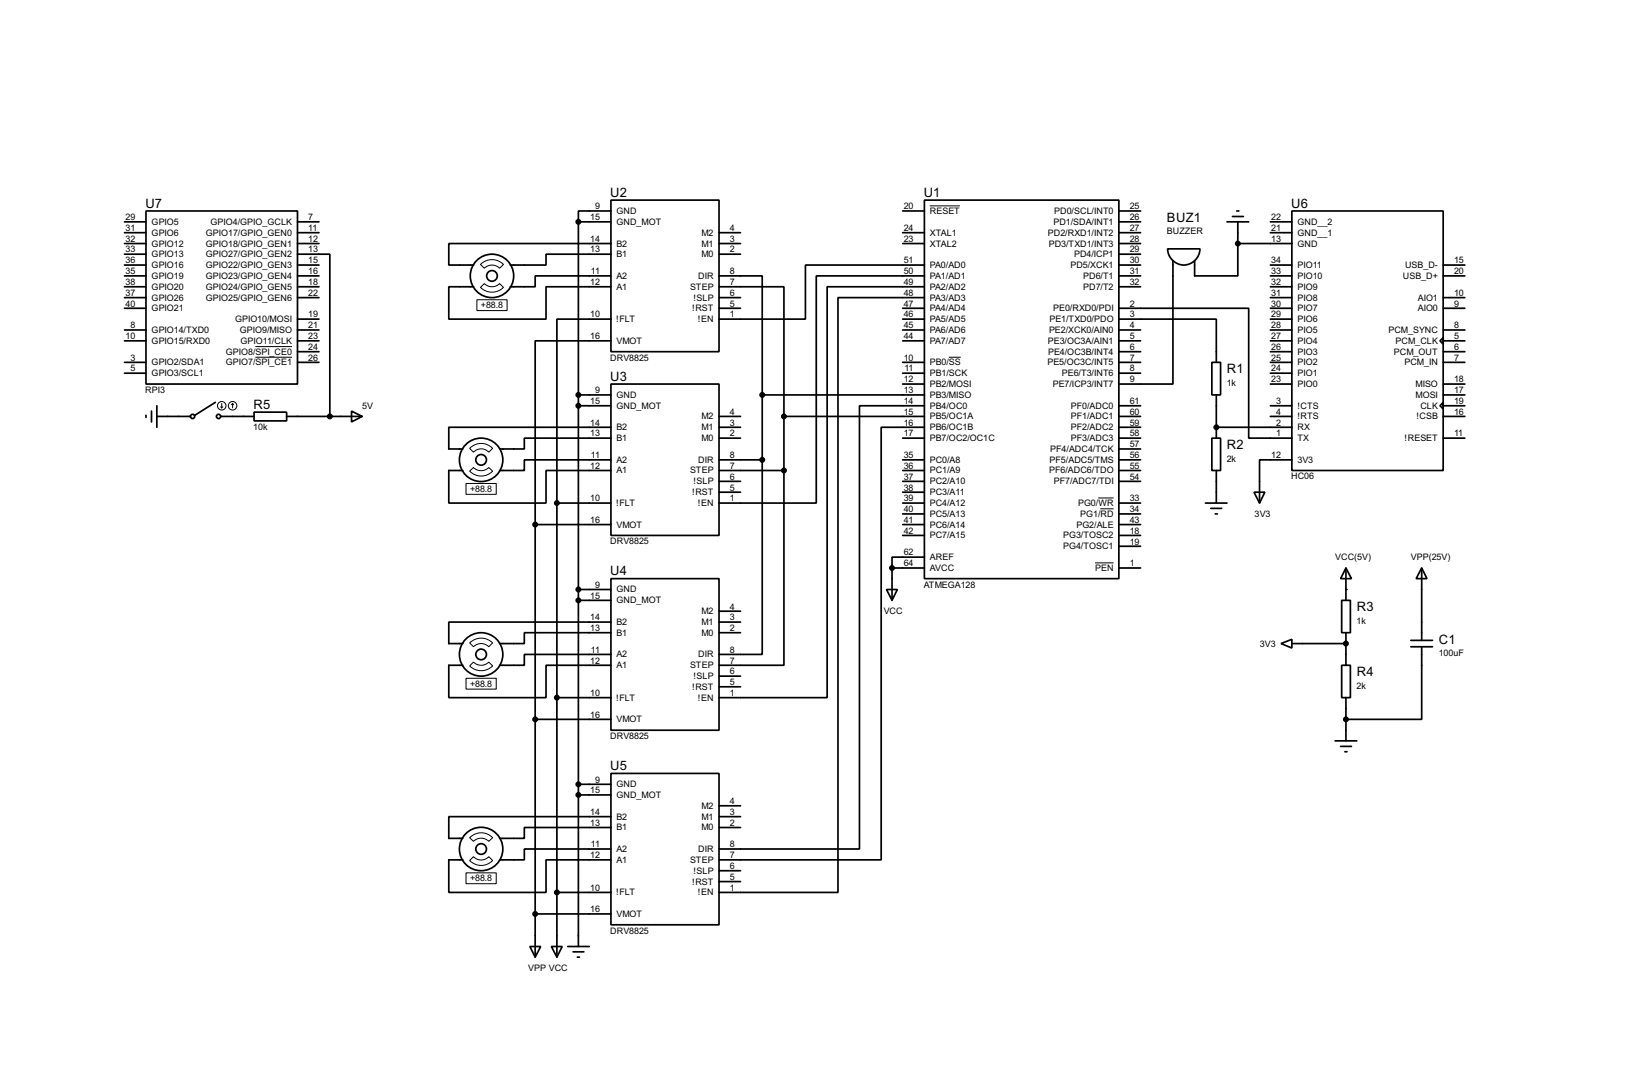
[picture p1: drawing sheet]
<svg xmlns="http://www.w3.org/2000/svg" width="383mm" height="256mm" viewBox="0 0 383 256" stroke-linecap="round" stroke-linejoin="round" font-family="sans-serif">
<g fill="none" stroke="#000" stroke-width=".4">
<path d="M29.3 57.2h5M29.3 52.1h5M29.3 54.7h5M29.3 59.7h5M34.3 49.6h35.6v40.6h-35.6zM69.9 59.7h7.6v38.1M69.9 57.2h5.1M69.9 52.1h5.1M69.9 54.7h5.1M135.9 52.1v170.2M135.9 52.1h7.7M143.6 47h25.4v35.6h-25.4z"/>
<path d="M143.6 57.2h-38.1v5.1h5.8M143.6 59.7h-15.3v2.6h-8.4M143.6 49.6h-7.7v2.5M169 57.2h5M169 54.7h5M169 59.7h5M212.1 57.2h5.1M212.1 49.6h5.1M212.1 54.7h5.1M217.2 47h45.7v88.9h-45.7zM262.9 57.2h5.1M262.9 52.1h5.1"/>
<path d="M262.9 49.6h5.1M262.9 54.7h5.1M262.9 59.7h5.1M274.4 58.5h7.6a3.8 3.8 0 0 1-3.8 3.8 3.8 3.8 0 0 1-3.8-3.8zM288.3 52.1h5.1M289.6 50.9h2.6M290.6 49.6h.5M290.9 57.2v7.6h-10.2v-3.5M290.9 57.2h12.7M290.9 52.1v5.1M298.5 52.1h5.1M298.5 54.7h5.1"/>
<path d="M303.6 49.6h35.5v60.9h-35.5zM29.3 72.4h5M29.3 77.5h5M29.3 62.3h5M29.3 64.8h5M29.3 67.4h5M29.3 69.9h5M69.9 75h5.1M69.9 77.5h5.1M69.9 62.3h5.1M69.9 64.8h5.1M69.9 67.4h5.1"/>
<path d="M69.9 69.9h5.1M111.3 67.4h-5.8v7.6h22.8v-7.6h15.3M143.6 64.8h-17.8v2.6h-5.9M143.6 75h-12.7v43.2M169 64.8h10.1v28M169 67.4h15.2v30.4M169 72.4h5M169 69.9h5M212.1 72.4h5.1M212.1 75h5.1M212.1 77.5h5.1M217.2 62.3h-27.9v12.7h-20.3"/>
<path d="M217.2 64.8h-25.4v53.4h-22.8M217.2 67.4h-22.8v96.5h-25.4M217.2 69.9h-20.3v139.7h-27.9M262.9 72.4h30.5v30.5h10.2M262.9 75h22.9v10.1M262.9 77.5h5.1M262.9 62.3h5.1M262.9 64.8h5.1M262.9 67.4h5.1M275.6 61.3v28.9h-12.7M298.5 72.4h5.1M298.5 75h5.1"/>
<path d="M298.5 77.5h5.1M298.5 62.3h5.1M298.5 64.8h5.1M298.5 67.4h5.1M298.5 69.9h5.1M339.1 72.4h5.1M339.1 77.5h5.1M339.1 62.3h5.1M339.1 64.8h5.1M339.1 69.9h5.1M29.3 80.1h5M29.3 85.1h5"/>
<path d="M29.3 87.7h5M34.3 97.6v.5M35.6 96.6v2.5M36.9 97.8h7.9M36.9 95.3v5.1M50.6 94.5l-4.8 3.1M51.9 97.8h7.8M59.7 96.8h7.7v2.1h-7.7zM67.4 97.8h17.7M69.9 80.1h5.1M69.9 82.6h5.1M69.9 85.1h5.1"/>
<path d="M82.6 96.6l2.5 1.2-2.5 1.3zM135.9 92.8h7.7M135.9 95.3h7.7M143.6 90.2h25.4v35.6h-25.4zM143.6 80.1h-17.8v43.1M169 97.8h5M179.1 92.8h38.1M179.1 92.8v15.2M184.2 97.8h33M184.2 97.8v12.7M212.1 80.1h5.1M212.1 85.1h5.1"/>
<path d="M212.1 87.7h5.1M212.1 90.2h5.1M217.2 95.3h-15.2v104.1h-33M262.9 97.8h5.1M262.9 95.3h5.1M262.9 80.1h5.1M262.9 82.6h5.1M262.9 85.1h5.1M262.9 87.7h5.1M284.8 85.1h2v7.7h-2zM285.8 92.8v10.1M298.5 97.8h5.1"/>
<path d="M298.5 95.3h5.1M298.5 80.1h5.1M298.5 82.6h5.1M298.5 85.1h5.1M298.5 87.7h5.1M298.5 90.2h5.1M338.4 80.1l.7-.8v1.5zM339.1 94.5v1.6l-.7-.8zM339.1 97.8h5.1M339.1 92.8h5.1M339.1 95.3h5.1M339.1 80.1h5.1"/>
<path d="M339.1 82.6h5.1M339.1 85.1h5.1M339.1 90.2h5.1M108.8 110.5h-3.3v7.7h22.8v-7.7h15.3M130.9 118.2v106.6M130.9 118.2h12.7M143.6 100.4h-38.1v5.1h3.3M143.6 102.9h-20.4v2.6h-5.8M143.6 108h-20.4v2.5h-5.8M169 100.4h5M169 108h10.1M169 110.5h15.2"/>
<path d="M169 102.9h5M169 113.1h5M169 115.6h5M179.1 108v45.7h-10.1M184.2 110.5v45.8h-15.2M212.1 108h5.1M212.1 110.5h5.1M212.1 118.2h5.1M212.1 102.9h5.1M212.1 113.1h5.1M212.1 115.6h5.1M217.2 100.4h-10.1v101.6h-38.1"/>
<path d="M262.9 100.4h5.1M262.9 108h5.1M262.9 110.5h5.1M262.9 118.2h5.1M262.9 102.9h5.1M262.9 113.1h5.1M262.9 105.5h5.1M283.3 118.2h5M284.5 119.4h2.6M284.8 102.9h2v7.6h-2zM285.8 110.5v7.7M285.8 100.4h17.8"/>
<path d="M294.7 115.6h2.5l-1.2 2.6zM303.6 108h-7.6v10.2M339.1 102.9h5.1M125.8 123.2v101.6M125.8 123.2h17.8M135.9 138.5h7.7M143.6 135.9h25.4v35.6h-25.4zM208.3 138.5h2.6l-1.3 2.5zM209.6 133.4v7.6M209.6 133.4h7.6M212.1 123.2h5.1M212.1 125.8h5.1"/>
<path d="M212.1 120.7h5.1M217.2 130.9h-7.6v2.5M262.9 123.2h5.1M262.9 133.4h5.1M262.9 125.8h5.1M262.9 128.3h5.1M262.9 120.7h5.1M285.6 120.7h.5M316.3 133.4l1.3 2.5h-2.6zM316.3 133.4v7.6M334.1 133.4l1.2 2.5h-2.5zM334.1 133.4v17"/>
<path d="M108.8 156.3h-3.3v7.6h22.8v-7.6h15.3M135.9 141h7.7M143.6 146.1h-38.1v5.1h3.3M143.6 148.6h-20.4v2.6h-5.8M143.6 153.7h-20.4v2.6h-5.8M169 158.8h5M169 148.6h5M169 146.1h5M169 143.6h5M301 151.2l2.6-1v2zM303.6 151.2h12.7M315.3 141h2v7.6h-2z"/>
<path d="M315.3 156.3h2v7.6h-2zM316.3 148.6v7.7M331.5 150.4h5.1M331.5 151.9h5.1M334.1 151.9v17.1h-17.8M125.8 169h17.8M130.9 163.9h12.7M169 161.3h5M313.7 174h5.1M315 175.3h2.6M316 176.6h.5M316.3 163.9v10.1"/>
<path d="M135.9 184.2h7.7M135.9 186.7h7.7M143.6 181.7h25.4v35.5h-25.4zM143.6 191.8h-38.1v5.1h3.3M143.6 194.4h-20.4v2.5h-5.8M143.6 199.4h-20.4v2.6h-5.8M169 194.4h5M169 191.8h5M169 189.3h5M108.8 202h-3.3v7.6h22.8v-7.6h15.3M125.8 214.7h17.8M130.9 209.6h12.7"/>
<path d="M169 207.1h5M169 204.5h5M124.5 222.3h2.6l-1.3 2.5zM129.6 222.3h2.5l-1.2 2.5zM133.4 222.3h5.1M134.7 223.6h2.5M135.7 224.8h.5"/>
<circle cx="115.6" cy="64.8" r="5.1"/>
<circle cx="115.6" cy="64.8" r="1.25"/>
<circle cx="45.2" cy="97.8" r=".5"/>
<circle cx="51.3" cy="97.8" r=".5"/>
<circle cx="113" cy="108" r="5.1"/>
<circle cx="113" cy="108" r="1.25"/>
<circle cx="113" cy="153.7" r="5.1"/>
<circle cx="113" cy="153.7" r="1.25"/>
<circle cx="113" cy="199.4" r="5.1"/>
<circle cx="113" cy="199.4" r="1.25"/>
</g>
<g fill="#000">
<circle cx="285.8" cy="100.4" r=".2"/>
<circle cx="316.3" cy="138.5" r=".2"/>
<circle cx="316.3" cy="151.2" r=".2"/>
</g>
<g fill="none" stroke="#000" stroke-width=".23">
<path d="M218.5 48.4h7.1M112.1 70.4h7.1v2.6h-7.1zM112.9 67.5l.9-.9a2.54 2.54 0 0 0 3.6 0l.9 .9a3.8 3.8 0 0 1-5.4 0zM112.9 62.1a3.8 3.8 0 0 1 5.4 0l-.9 .9a2.54 2.54 0 0 0-3.6 0zM51.9 95.6l.2 .2M52.1 94.8v1M52.4 95.6l-.3 .2M54.7 94.8l-.3 .3M54.7 94.8l.2 .3M54.7 94.8v1M60 83.9h8.6M60 81.4h8.6"/>
<path d="M223 83.9h2.8M109.5 113.6h7.1v2.5h-7.1zM110.4 110.7l.9-.9a2.54 2.54 0 0 0 3.6 0l.9 .9a3.7 3.7 0 0 1-5.4 0zM110.4 105.3a3.7 3.7 0 0 1 5.4 0l-.9 .9a2.45 2.45 0 0 0-3.6 0zM258.1 117h3.6M258.6 119.5h3.1M257.3 132.2h4.4M109.5 159.3h7.1v2.6h-7.1zM110.4 156.4l.9-.9a2.54 2.54 0 0 0 3.6 0l.9 .9a3.8 3.8 0 0 1-5.4 0zM110.4 151a3.8 3.8 0 0 1 5.4 0l-.9 .9a2.54 2.54 0 0 0-3.6 0zM110.4 196.8a3.7 3.7 0 0 1 5.4 0l-.9 .8a2.54 2.54 0 0 0-3.6 0zM109.5 205h7.1v2.6h-7.1z"/>
<path d="M110.4 202.1l.9-.9a2.45 2.45 0 0 0 3.6 0l.9 .9a3.7 3.7 0 0 1-5.4 0z"/>
<circle cx="52.1" cy="95.3" r="1"/>
<circle cx="54.6" cy="95.3" r="1"/>
</g>
<g fill="#000" stroke="#000" stroke-width=".4">
<circle cx="135.9" cy="52.1" r=".5"/>
<circle cx="290.8" cy="57.2" r=".5"/>
<circle cx="77.5" cy="97.8" r=".5"/>
<circle cx="135.9" cy="95.3" r=".5"/>
<circle cx="135.9" cy="92.8" r=".5"/>
<circle cx="179.1" cy="92.8" r=".5"/>
<circle cx="184.2" cy="97.8" r=".5"/>
<circle cx="130.8" cy="118.2" r=".5"/>
<circle cx="179.1" cy="108" r=".5"/>
<circle cx="184.2" cy="110.5" r=".5"/>
<circle cx="285.8" cy="100.4" r=".5"/>
<circle cx="125.7" cy="123.2" r=".5"/>
<circle cx="135.9" cy="138.5" r=".5"/>
<circle cx="209.6" cy="133.4" r=".5"/>
<circle cx="135.9" cy="141" r=".5"/>
<circle cx="316.2" cy="151.2" r=".5"/>
<circle cx="125.7" cy="169" r=".5"/>
<circle cx="130.8" cy="163.9" r=".5"/>
<circle cx="316.2" cy="169" r=".5"/>
<circle cx="135.9" cy="184.2" r=".5"/>
<circle cx="135.9" cy="186.7" r=".5"/>
<circle cx="125.7" cy="214.7" r=".5"/>
<circle cx="130.8" cy="209.6" r=".5"/>
</g>
<g font-size="3.4">
<text x="143.4" y="46.2">U2</text>
<text x="217.1" y="46.2">U1</text>
<text x="34.2" y="48.7">U7</text>
<text x="274.2" y="52.1">BUZ1</text>
<text x="303.4" y="48.7">U6</text>
<text x="143.4" y="89.4">U3</text>
<text x="288.3" y="87.7">R1</text>
<text x="59.6" y="96">R5</text>
<text x="288.3" y="105.5">R2</text>
<text x="143.4" y="135.1">U4</text>
<text x="318.8" y="143.6">R3</text>
<text x="338.1" y="151.2">C1</text>
<text x="318.8" y="158.8">R4</text>
<text x="143.4" y="180.9">U5</text>
</g>
<g font-size="2.4">
<text x="29.5" y="51.7">29</text>
<text x="35.6" y="52.8">GPIO5</text>
<text x="49.5" y="52.8">GPIO4/GPIO_GCLK</text>
<text x="72.4" y="51.7">7</text>
<text x="138.7" y="51.7">15</text>
<text x="139.9" y="49.2">9</text>
<text x="144.8" y="50.2">GND</text>
<text x="144.8" y="52.8">GND_MOT</text>
<text x="212.4" y="49.2">20</text>
<text x="218.5" y="50.2">RESET</text>
<text x="247.5" y="52.8">PD1/SDA/INT1</text>
<text x="247.7" y="50.2">PD0/SCL/INT0</text>
<text x="265.5" y="49.2">25</text>
<text x="265.5" y="51.7">26</text>
<text x="298.7" y="51.7">22</text>
<text x="304.9" y="52.8">GND__2</text>
<text x="29.5" y="54.3">31</text>
<text x="29.5" y="59.3">33</text>
<text x="29.5" y="56.8">32</text>
<text x="35.6" y="55.4">GPIO6</text>
<text x="35.6" y="57.9">GPIO12</text>
<text x="48.4" y="55.4">GPIO17/GPIO_GEN0</text>
<text x="48.4" y="57.9">GPIO18/GPIO_GEN1</text>
<text x="72.4" y="54.3">11</text>
<text x="72.4" y="59.3">13</text>
<text x="72.4" y="56.8">12</text>
<text x="138.7" y="59.3">13</text>
<text x="138.7" y="56.8">14</text>
<text x="144.8" y="57.9">B2</text>
<text x="164.8" y="57.9">M1</text>
<text x="164.8" y="55.4">M2</text>
<text x="171.5" y="59.3">2</text>
<text x="171.5" y="56.8">3</text>
<text x="171.5" y="54.3">4</text>
<text x="212.4" y="56.8">23</text>
<text x="212.4" y="54.3">24</text>
<text x="218.5" y="57.9">XTAL2</text>
<text x="218.5" y="55.4">XTAL1</text>
<text x="246.2" y="55.4">PD2/RXD1/INT2</text>
<text x="246.4" y="57.9">PD3/TXD1/INT3</text>
<text x="265.5" y="54.3">27</text>
<text x="265.5" y="56.8">28</text>
<text x="265.5" y="59.3">29</text>
<text x="274.2" y="55">BUZZER</text>
<text x="298.7" y="56.8">13</text>
<text x="298.7" y="54.3">21</text>
<text x="304.9" y="57.9">GND</text>
<text x="304.9" y="55.4">GND__1</text>
<text x="29.5" y="64.4">35</text>
<text x="29.5" y="61.9">36</text>
<text x="35.6" y="60.4">GPIO13</text>
<text x="35.6" y="65.5">GPIO19</text>
<text x="35.6" y="62.9">GPIO16</text>
<text x="48.4" y="60.4">GPIO27/GPIO_GEN2</text>
<text x="48.4" y="62.9">GPIO22/GPIO_GEN3</text>
<text x="48.4" y="65.5">GPIO23/GPIO_GEN4</text>
<text x="72.4" y="61.9">15</text>
<text x="72.4" y="64.4">16</text>
<text x="138.9" y="64.4">11</text>
<text x="144.8" y="65.5">A2</text>
<text x="144.8" y="60.4">B1</text>
<text x="164" y="65.5">DIR</text>
<text x="164.8" y="60.4">M0</text>
<text x="171.5" y="64.4">8</text>
<text x="212.4" y="64.4">50</text>
<text x="212.4" y="61.9">51</text>
<text x="218.5" y="65.5">PA1/AD1</text>
<text x="218.5" y="62.9">PA0/AD0</text>
<text x="251.5" y="62.9">PD5/XCK1</text>
<text x="252.4" y="60.4">PD4/ICP1</text>
<text x="254.5" y="65.5">PD6/T1</text>
<text x="265.5" y="61.9">30</text>
<text x="265.5" y="64.4">31</text>
<text x="298.7" y="64.4">33</text>
<text x="298.7" y="61.9">34</text>
<text x="304.9" y="65.5">PIO10</text>
<text x="304.9" y="62.9">PIO11</text>
<text x="329.6" y="65.5">USB_D+</text>
<text x="330.1" y="62.9">USB_D-</text>
<text x="341.7" y="64.4">20</text>
<text x="341.7" y="61.9">15</text>
<text x="29.5" y="69.5">37</text>
<text x="29.5" y="67">38</text>
<text x="29.5" y="72">40</text>
<text x="35.6" y="70.6">GPIO26</text>
<text x="35.6" y="68.1">GPIO20</text>
<text x="48.4" y="68.1">GPIO24/GPIO_GEN5</text>
<text x="48.4" y="70.6">GPIO25/GPIO_GEN6</text>
<text x="72.4" y="67">18</text>
<text x="72.4" y="69.5">22</text>
<text x="138.7" y="67">12</text>
<text x="144.8" y="68.1">A1</text>
<text x="162.1" y="68.1">STEP</text>
<text x="163" y="70.6">!SLP</text>
<text x="171.5" y="72">5</text>
<text x="171.5" y="69.5">6</text>
<text x="171.5" y="67">7</text>
<text x="212.4" y="72">47</text>
<text x="212.4" y="69.5">48</text>
<text x="212.4" y="67">49</text>
<text x="218.5" y="70.6">PA3/AD3</text>
<text x="218.5" y="68.1">PA2/AD2</text>
<text x="254.5" y="68.1">PD7/T2</text>
<text x="265.5" y="72">2</text>
<text x="265.5" y="67">32</text>
<text x="298.7" y="72">30</text>
<text x="298.7" y="69.5">31</text>
<text x="298.7" y="67">32</text>
<text x="304.9" y="70.6">PIO8</text>
<text x="304.9" y="68.1">PIO9</text>
<text x="333.1" y="70.6">AIO1</text>
<text x="341.7" y="72">9</text>
<text x="341.7" y="69.5">10</text>
<text x="30.7" y="77.1">8</text>
<text x="35.6" y="73.1">GPIO21</text>
<text x="55.2" y="75.6">GPIO10/MOSI</text>
<text x="72.4" y="74.6">19</text>
<text x="72.4" y="77.1">21</text>
<text x="113" y="72.3">+88.8</text>
<text x="138.7" y="74.6">10</text>
<text x="144.8" y="75.6">!FLT</text>
<text x="162.7" y="73.1">!RST</text>
<text x="164" y="75.6">!EN</text>
<text x="171.5" y="74.6">1</text>
<text x="212.4" y="77.1">45</text>
<text x="212.4" y="74.6">46</text>
<text x="218.5" y="75.6">PA5/AD5</text>
<text x="218.5" y="73.1">PA4/AD4</text>
<text x="246.6" y="75.6">PE1/TXD0/PDO</text>
<text x="247.5" y="73.1">PE0/RXD0/PDI</text>
<text x="265.5" y="74.6">3</text>
<text x="265.5" y="77.1">4</text>
<text x="298.7" y="77.1">28</text>
<text x="298.7" y="74.6">29</text>
<text x="304.9" y="75.6">PIO6</text>
<text x="304.9" y="73.1">PIO7</text>
<text x="333.1" y="73.1">AIO0</text>
<text x="341.7" y="77.1">8</text>
<text x="29.5" y="79.7">10</text>
<text x="35.6" y="80.8">GPIO15/RXD0</text>
<text x="35.6" y="78.2">GPIO14/TXD0</text>
<text x="53.1" y="83.3">GPIO8/SPI_CE0</text>
<text x="56.4" y="78.2">GPIO9/MISO</text>
<text x="56.5" y="80.8">GPIO11/CLK</text>
<text x="72.4" y="79.7">23</text>
<text x="72.4" y="82.2">24</text>
<text x="138.7" y="79.7">16</text>
<text x="144.8" y="80.8">VMOT</text>
<text x="212.4" y="79.7">44</text>
<text x="218.5" y="80.8">PA7/AD7</text>
<text x="218.5" y="78.2">PA6/AD6</text>
<text x="246.2" y="80.8">PE3/OC3A/AIN1</text>
<text x="246.3" y="83.3">PE4/OC3B/INT4</text>
<text x="246.5" y="78.2">PE2/XCK0/AIN0</text>
<text x="265.5" y="79.7">5</text>
<text x="265.5" y="82.2">6</text>
<text x="298.7" y="82.2">26</text>
<text x="298.7" y="79.7">27</text>
<text x="304.9" y="83.3">PIO3</text>
<text x="304.9" y="80.8">PIO4</text>
<text x="304.9" y="78.2">PIO5</text>
<text x="326.2" y="78.2">PCM_SYNC</text>
<text x="327.5" y="83.3">PCM_OUT</text>
<text x="327.9" y="80.8">PCM_CLK</text>
<text x="341.7" y="79.7">5</text>
<text x="341.7" y="82.2">6</text>
<text x="30.7" y="84.7">3</text>
<text x="30.7" y="87.3">5</text>
<text x="35.6" y="85.8">GPIO2/SDA1</text>
<text x="35.6" y="88.4">GPIO3/SCL1</text>
<text x="53.1" y="85.8">GPIO7/SPI_CE1</text>
<text x="72.4" y="84.7">26</text>
<text x="143.4" y="84.7">DRV8825</text>
<text x="212.4" y="84.7">10</text>
<text x="212.4" y="89.8">12</text>
<text x="212.5" y="87.3">11</text>
<text x="218.5" y="85.8">PB0/SS</text>
<text x="218.5" y="88.4">PB1/SCK</text>
<text x="246.1" y="85.8">PE5/OC3C/INT5</text>
<text x="249.5" y="88.4">PE6/T3/INT6</text>
<text x="265.5" y="84.7">7</text>
<text x="265.5" y="87.3">8</text>
<text x="265.5" y="89.8">9</text>
<text x="298.7" y="89.8">23</text>
<text x="298.7" y="87.3">24</text>
<text x="298.7" y="84.7">25</text>
<text x="304.9" y="88.4">PIO1</text>
<text x="304.9" y="85.8">PIO2</text>
<text x="330" y="85.8">PCM_IN</text>
<text x="341.7" y="89.8">18</text>
<text x="341.7" y="84.7">7</text>
<text x="34.1" y="92.3">RPI3</text>
<text x="138.7" y="94.9">15</text>
<text x="139.9" y="92.4">9</text>
<text x="144.8" y="93.5">GND</text>
<text x="212.4" y="92.4">13</text>
<text x="212.4" y="94.9">14</text>
<text x="218.5" y="90.9">PB2/MOSI</text>
<text x="218.5" y="93.5">PB3/MISO</text>
<text x="247.4" y="90.9">PE7/ICP3/INT7</text>
<text x="265.5" y="94.9">61</text>
<text x="288.3" y="90.7">1k</text>
<text x="299.9" y="94.9">3</text>
<text x="304.9" y="90.9">PIO0</text>
<text x="332.6" y="90.9">MISO</text>
<text x="332.6" y="93.5">MOSI</text>
<text x="341.7" y="94.9">19</text>
<text x="341.7" y="92.4">17</text>
<text x="59.5" y="101">10k</text>
<text x="85.1" y="96">5V</text>
<text x="138.7" y="100">14</text>
<text x="144.8" y="101.1">B2</text>
<text x="144.8" y="96">GND_MOT</text>
<text x="164.8" y="101.1">M1</text>
<text x="164.8" y="98.5">M2</text>
<text x="171.5" y="100">3</text>
<text x="171.5" y="97.4">4</text>
<text x="212.4" y="97.4">15</text>
<text x="212.4" y="100">16</text>
<text x="218.5" y="96">PB4/OC0</text>
<text x="218.5" y="98.5">PB5/OC1A</text>
<text x="218.5" y="101.1">PB6/OC1B</text>
<text x="251.6" y="101.1">PF2/ADC2</text>
<text x="251.6" y="98.5">PF1/ADC1</text>
<text x="251.6" y="96">PF0/ADC0</text>
<text x="265.5" y="100">59</text>
<text x="265.5" y="97.4">60</text>
<text x="299.9" y="97.4">4</text>
<text x="299.9" y="100">2</text>
<text x="304.9" y="96">!CTS</text>
<text x="304.9" y="98.5">!RTS</text>
<text x="304.9" y="101.1">RX</text>
<text x="332.8" y="98.5">!CSB</text>
<text x="333.7" y="96">CLK</text>
<text x="341.7" y="97.4">16</text>
<text x="138.7" y="102.5">13</text>
<text x="138.9" y="107.6">11</text>
<text x="144.8" y="103.6">B1</text>
<text x="164.8" y="103.6">M0</text>
<text x="171.5" y="107.6">8</text>
<text x="171.5" y="102.5">2</text>
<text x="212.4" y="102.5">17</text>
<text x="212.4" y="107.6">35</text>
<text x="218.5" y="103.6">PB7/OC2/OC1C</text>
<text x="246.8" y="106.2">PF4/ADC4/TCK</text>
<text x="251.6" y="103.6">PF3/ADC3</text>
<text x="265.5" y="107.6">56</text>
<text x="265.5" y="105.1">57</text>
<text x="265.5" y="102.5">58</text>
<text x="298.7" y="107.6">12</text>
<text x="299.9" y="102.5">1</text>
<text x="304.9" y="103.6">TX</text>
<text x="330.1" y="103.6">!RESET</text>
<text x="341.7" y="102.5">11</text>
<text x="138.7" y="110.1">12</text>
<text x="144.8" y="111.2">A1</text>
<text x="144.8" y="108.7">A2</text>
<text x="162.1" y="111.2">STEP</text>
<text x="163" y="113.8">!SLP</text>
<text x="164" y="108.7">DIR</text>
<text x="171.5" y="112.7">6</text>
<text x="171.5" y="110.1">7</text>
<text x="212.4" y="110.1">36</text>
<text x="212.4" y="112.7">37</text>
<text x="218.5" y="108.7">PC0/A8</text>
<text x="218.5" y="111.2">PC1/A9</text>
<text x="218.5" y="113.8">PC2/A10</text>
<text x="246.5" y="111.2">PF6/ADC6/TDO</text>
<text x="246.6" y="108.7">PF5/ADC5/TMS</text>
<text x="247.6" y="113.8">PF7/ADC7/TDI</text>
<text x="265.5" y="112.7">54</text>
<text x="265.5" y="110.1">55</text>
<text x="288.3" y="108.4">2k</text>
<text x="303.4" y="112.6">HC06</text>
<text x="304.9" y="108.7">3V3</text>
<text x="110.5" y="115.6">+88.8</text>
<text x="138.7" y="117.8">10</text>
<text x="144.8" y="118.9">!FLT</text>
<text x="162.7" y="116.3">!RST</text>
<text x="164" y="118.9">!EN</text>
<text x="171.5" y="117.8">1</text>
<text x="171.5" y="115.2">5</text>
<text x="212.4" y="115.2">38</text>
<text x="212.4" y="117.8">39</text>
<text x="218.5" y="116.3">PC3/A11</text>
<text x="218.5" y="118.9">PC4/A12</text>
<text x="253.3" y="118.9">PG0/WR</text>
<text x="265.5" y="117.8">33</text>
<text x="138.7" y="122.8">16</text>
<text x="144.8" y="123.9">VMOT</text>
<text x="212.4" y="120.3">40</text>
<text x="212.4" y="122.8">41</text>
<text x="212.4" y="125.4">42</text>
<text x="218.5" y="121.4">PC5/A13</text>
<text x="218.5" y="123.9">PC6/A14</text>
<text x="252.9" y="123.9">PG2/ALE</text>
<text x="253.8" y="121.4">PG1/RD</text>
<text x="265.5" y="125.4">18</text>
<text x="265.5" y="120.3">34</text>
<text x="265.5" y="122.8">43</text>
<text x="294.8" y="121.4">3V3</text>
<text x="143.4" y="127.9">DRV8825</text>
<text x="212.4" y="130.5">62</text>
<text x="218.5" y="126.5">PC7/A15</text>
<text x="218.5" y="131.6">AREF</text>
<text x="249.8" y="126.5">PG3/TOSC2</text>
<text x="249.8" y="129">PG4/TOSC1</text>
<text x="265.5" y="127.9">19</text>
<text x="313.7" y="131.6">VCC(5V)</text>
<text x="331.5" y="131.6">VPP(25V)</text>
<text x="212.4" y="133">64</text>
<text x="218.5" y="134.1">AVCC</text>
<text x="257.3" y="134.1">PEN</text>
<text x="265.5" y="133">1</text>
<text x="138.7" y="140.6">15</text>
<text x="139.9" y="138.1">9</text>
<text x="144.8" y="139.2">GND</text>
<text x="144.8" y="141.7">GND_MOT</text>
<text x="171.5" y="143.2">4</text>
<text x="217" y="138">ATMEGA128</text>
<text x="138.7" y="148.2">13</text>
<text x="138.7" y="145.7">14</text>
<text x="144.8" y="149.3">B1</text>
<text x="144.8" y="146.8">B2</text>
<text x="164.8" y="149.3">M0</text>
<text x="164.8" y="146.8">M1</text>
<text x="164.8" y="144.3">M2</text>
<text x="171.5" y="148.2">2</text>
<text x="171.5" y="145.7">3</text>
<text x="207.6" y="144.3">VCC</text>
<text x="318.8" y="146.5">1k</text>
<text x="138.7" y="155.9">12</text>
<text x="138.9" y="153.3">11</text>
<text x="144.8" y="154.4">A2</text>
<text x="164" y="154.4">DIR</text>
<text x="171.5" y="153.3">8</text>
<text x="171.5" y="155.9">7</text>
<text x="296.1" y="151.9">3V3</text>
<text x="338.1" y="154.2">100uF</text>
<text x="110.5" y="161.3">+88.8</text>
<text x="144.8" y="157">A1</text>
<text x="162.1" y="157">STEP</text>
<text x="163" y="159.5">!SLP</text>
<text x="171.5" y="160.9">5</text>
<text x="171.5" y="158.4">6</text>
<text x="318.8" y="161.8">2k</text>
<text x="138.7" y="163.5">10</text>
<text x="144.8" y="164.6">!FLT</text>
<text x="162.7" y="162">!RST</text>
<text x="164" y="164.6">!EN</text>
<text x="171.5" y="163.5">1</text>
<text x="138.7" y="168.6">16</text>
<text x="143.4" y="173.6">DRV8825</text>
<text x="144.8" y="169.7">VMOT</text>
<text x="139.9" y="183.8">9</text>
<text x="144.8" y="184.9">GND</text>
<text x="138.7" y="191.4">14</text>
<text x="138.7" y="186.3">15</text>
<text x="144.8" y="187.4">GND_MOT</text>
<text x="164.8" y="190">M2</text>
<text x="171.5" y="191.4">3</text>
<text x="171.5" y="188.9">4</text>
<text x="138.7" y="194">13</text>
<text x="144.8" y="195.1">B1</text>
<text x="144.8" y="192.5">B2</text>
<text x="164.8" y="195.1">M0</text>
<text x="164.8" y="192.5">M1</text>
<text x="171.5" y="194">2</text>
<text x="138.7" y="201.6">12</text>
<text x="138.9" y="199">11</text>
<text x="144.8" y="202.7">A1</text>
<text x="144.8" y="200.1">A2</text>
<text x="162.1" y="202.7">STEP</text>
<text x="164" y="200.1">DIR</text>
<text x="171.5" y="199">8</text>
<text x="171.5" y="201.6">7</text>
<text x="110.5" y="207">+88.8</text>
<text x="138.7" y="209.2">10</text>
<text x="162.7" y="207.8">!RST</text>
<text x="163" y="205.2">!SLP</text>
<text x="171.5" y="209.2">1</text>
<text x="171.5" y="206.7">5</text>
<text x="171.5" y="204.1">6</text>
<text x="138.7" y="214.3">16</text>
<text x="144.8" y="210.3">!FLT</text>
<text x="144.8" y="215.4">VMOT</text>
<text x="164" y="210.3">!EN</text>
<text x="143.4" y="219.3">DRV8825</text>
<text x="124.1" y="228.1">VPP VCC</text>
</g>
</svg>
